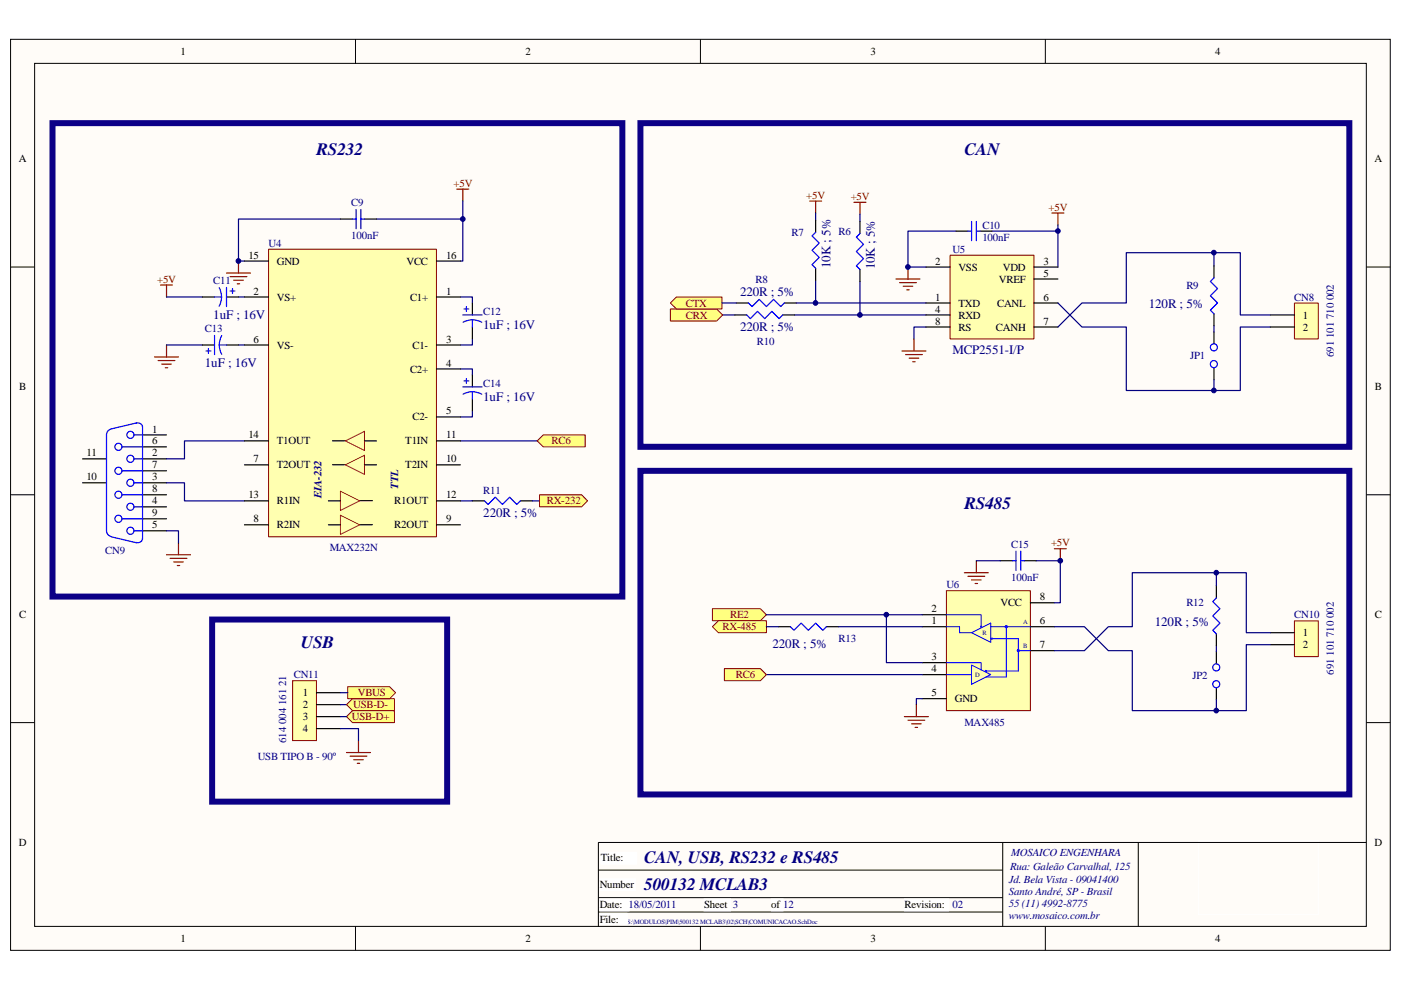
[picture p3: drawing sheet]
<svg xmlns="http://www.w3.org/2000/svg" width="297mm" height="210mm" viewBox="0 0 297 210" stroke-linecap="round" stroke-linejoin="round" font-family="sans-serif">
<path d="M2.3 8.4h292.5v193.2h-292.5z" fill="#fffcf8"/>
<path d="M2.2 8.3h292.6v193.3h-292.6z" fill="none" stroke="#000" stroke-width=".21"/>
<path d="M7.4 13.5h282.3v183h-282.3z" fill="#fffcf8"/>
<g fill="none" stroke="#000" stroke-width=".21">
<path d="M7.3 13.4h282.4v183.1h-282.4zM75.4 8.3v5.1M148.5 8.3v5.1M221.6 8.3v5.1M2.2 56.6h5.1M289.7 56.6h5.1M2.2 104.9h5.1M289.7 104.9h5.1M2.2 153.3h5.1M289.7 153.3h5.1M126.9 178.7h162.8M212.6 178.7v17.8"/>
<path d="M241.3 178.7v17.8M75.4 196.5v5.1M126.9 184.6h85.7M126.9 190.4h85.7M126.9 193.4h85.7M148.5 196.5v5.1M221.6 196.5v5.1"/>
</g>
<path d="M254.1 178.3h25.4v15.7h-25.4z" fill="none" stroke="#fff" stroke-width=".21"/>
<path d="M149.3 190.7h5.6v2.5h-5.6z" fill="#fff"/>
<path d="M149.3 190.7h5.6v2.5h-5.6z" fill="none" stroke="#fff" stroke-width=".21"/>
<path d="M163.6 190.7h2.4v2.5h-2.4z" fill="#fff"/>
<path d="M163.5 190.7h2.5v2.5h-2.5z" fill="none" stroke="#fff" stroke-width=".21"/>
<path d="M191.8 190.7h9.3v2.5h-9.3z" fill="#fff"/>
<path d="M191.8 190.7h9.3v2.5h-9.3z" fill="none" stroke="#fff" stroke-width=".21"/>
<g fill="none" stroke="#800000" stroke-width=".25">
<path d="M171.7 42.7h2.5M172.9 42.7v2.5M181.1 42.9h2.5M182.3 42.9v2.5M190 59.2h5M190.7 59.9h3.6M192.5 56.6v2.6M223 45.2h2.6M224.3 45.2v2.5M191.2 74.4h5.1M191.5 60.7h2M192 75.2h3.6"/>
<path d="M192.3 61.5h.5M192.8 76h2M193.5 76.7h.5M193.8 71.9v2.5"/>
</g>
<path d="M182.3 59.7v7.1h14M202.7 49h-10.2v7.6h3.8M210.3 49h14M224.3 47.7v8.9M257.4 53.6v2.8M196.3 69.4h-2.5v2.5M257.4 69.1v1.3" fill="none" stroke="#000080" stroke-width=".25"/>
<path d="M257.4 70.4v2.5M257.4 78v2.5" fill="none" stroke="#000" stroke-width=".25"/>
<g fill="none" stroke="#00f" stroke-width=".25">
<circle cx="257.4" cy="77.2" r=".75"/>
<circle cx="257.4" cy="73.7" r=".75"/>
</g>
<path d="M126.9 178.7v17.8" fill="none" stroke="#000" stroke-width=".21"/>
<path d="M127.4 180.8h7.6v2.5h-7.6z" fill="#fff"/>
<path d="M127.4 180.7h7.6v2.6h-7.6z" fill="none" stroke="#fff" stroke-width=".21"/>
<path d="M127.2 186.4h7.6v2.5h-7.6z" fill="#fff"/>
<path d="M127.1 186.4h7.7v2.5h-7.7z" fill="none" stroke="#fff" stroke-width=".21"/>
<path d="M127.2 193.7h5.8v2.3h-5.8z" fill="#fff"/>
<path d="M127.1 193.7h5.9v2.3h-5.9z" fill="none" stroke="#fff" stroke-width=".21"/>
<path d="M127.2 190.7h6.3v2.5h-6.3z" fill="#fff"/>
<path d="M127.1 190.7h6.4v2.5h-6.4z" fill="none" stroke="#fff" stroke-width=".21"/>
<path d="M172.9 45.2v1.5M182.3 45.4v1.6M153.2 66.8h2.6" fill="none" stroke="#000080" stroke-width=".25"/>
<g fill="#ffff80" stroke="#800000" stroke-width=".21">
<path d="M142.1 65.5h9.9l1.2 1.3-1.2 1.3h-9.9z" fill-rule="evenodd"/>
<path d="M142.1 64.3l1.3-1.3h9.7v2.5h-9.7z" fill-rule="evenodd"/>
</g>
<path d="M172.9 59.4v4.9h23.4M168.5 66.8h13.8M269.3 69.4h-6.3v13.4h-5.6" fill="none" stroke="#000080" stroke-width=".25"/>
<path d="M172.9 46.7v2.6M172.9 56.9v2.5M182.3 47v2.5M182.3 57.1v2.6M155.8 66.8h2.5M165.9 66.8h2.6" fill="none" stroke="#000" stroke-width=".25"/>
<path d="M172.9 49.3l-.7 .7 1.5 1.6-1.5 1.5 1.5 1.5-1.5 1.5 .7 .8M182.3 49.5l-.7 .8 1.5 1.5-1.5 1.5 1.5 1.6-1.5 1.5 .7 .7M158.3 66.8l.8 .8 1.5-1.6 1.5 1.6 1.6-1.6 1.5 1.6 .7-.8" fill="none" stroke="#00f" stroke-width=".25"/>
<path d="M201.5 54.1h17.7v17.8h-17.7z" fill="#ffffb0"/>
<path d="M201.4 54.1h17.8v17.8h-17.8z" fill="none" stroke="#800000" stroke-width=".21"/>
<g fill="none" stroke="#000" stroke-width=".25">
<path d="M196.3 56.6h5.1M202.7 49h2.5M207.8 49h2.5M219.2 56.6h5.1M219.2 59.2h5.1M257.4 56.4v2.5M156.1 64.3h2.6M166.3 64.3h2.5M196.3 64.3h5.1M196.3 66.8h5.1M196.3 69.4h5.1M219.2 64.3h5.1"/>
<path d="M219.2 69.4h5.1M257.4 66.5v2.6"/>
</g>
<path d="M205.2 49h.8M206 47v4.1M207 49h.8M207 47v4.1M257.4 58.9l-.8 .8 1.5 1.5-1.5 1.5 1.5 1.6-1.5 1.5 .8 .7M158.7 64.3l.7 .7 1.6-1.5 1.5 1.5 1.5-1.5 1.5 1.5 .8-.7" fill="none" stroke="#00f" stroke-width=".25"/>
<path d="M153.1 64.3h3M168.8 64.3h4.1" fill="none" stroke="#000080" stroke-width=".25"/>
<path d="M274.5 64.3h5v7.6h-5z" fill="#ffffb0"/>
<path d="M274.4 64.3h5.1v7.6h-5.1z" fill="none" stroke="#800000" stroke-width=".21"/>
<path d="M269.3 66.8h5.1M269.3 69.4h5.1" fill="none" stroke="#000" stroke-width=".25"/>
<path d="M135.8 26.1h150.3v68.7h-150.3z" fill="none" stroke="#0c0087" stroke-width="1.3"/>
<path d="M62.1 144.4h5v12.7h-5z" fill="#ffffb0"/>
<path d="M62 144.4h5.1v12.7h-5.1z" fill="none" stroke="#800000" stroke-width=".21"/>
<path d="M67.1 146.9h5.1M67.1 149.5h5.1M67.1 152h5.1M67.1 154.5h5.1" fill="none" stroke="#000" stroke-width=".25"/>
<path d="M73.5 152l1.2-1.3h8.9v2.6h-8.9z" fill-rule="evenodd" fill="#ffff80" stroke="#800000" stroke-width=".21"/>
<path d="M72.2 149.5h1.3" fill="none" stroke="#000080" stroke-width=".25"/>
<path d="M73.5 149.5l1.2-1.3h8.9v2.5h-8.9z" fill-rule="evenodd" fill="#ffff80" stroke="#800000" stroke-width=".21"/>
<path d="M72.2 154.5h3.8v2.6M72.2 152h1.3" fill="none" stroke="#000080" stroke-width=".25"/>
<path d="M73.5 159.6h5M76 157.1v2.5M74.2 160.4h3.6M75 161.1h2M75.8 161.9h.5" fill="none" stroke="#800000" stroke-width=".25"/>
<path d="M73.7 145.6h8.9l1.3 1.3-1.3 1.3h-8.9z" fill-rule="evenodd" fill="#ffff80" stroke="#800000" stroke-width=".21"/>
<path d="M72.2 146.9h1.5" fill="none" stroke="#000080" stroke-width=".25"/>
<path d="M45 131.4h49.8v38.6h-49.8z" fill="none" stroke="#0c0087" stroke-width="1.3"/>
<path d="M200.7 125.3h17.8v25.4h-17.8z" fill="#ffffb0"/>
<path d="M200.7 125.3h17.8v25.4h-17.8z" fill="none" stroke="#800000" stroke-width=".21"/>
<path d="M212.1 118.9h2.5M217.2 118.9h2.5M195.6 130.4h5.1M195.6 132.9h5.1M218.5 127.8h5M218.5 132.9h5M218.5 138h5M195.6 140.5h5.1M195.6 143.1h5.1M195.6 148.2h5.1" fill="none" stroke="#000" stroke-width=".25"/>
<g fill="none" stroke="#00f" stroke-width=".21">
<path d="M200.7 132.9h2.8v1.3h2.5M200.7 130.4h7.3v2.3M206 134.2l4.1-2v4zM207.9 132.8h.2v.2h-.2zM210.1 132.9h8.4M210.2 135.4h.2v.2h-.2zM210.6 135.5h5.3v6.8h-6.6M213.4 132.9v10.7h-4.4M215.9 138h2.6M200.7 140.5h7.3v1.6M200.7 143.1h5.3M206 141.1l4.1 2-4.1 2z"/>
<path d="M208.9 142.2h.2v.2h-.2z"/>
</g>
<g fill="#00f" stroke="#00f" stroke-width=".21">
<path d="M213.2 132.7h.3v.4h-.3z" fill-rule="evenodd"/>
<path d="M215.7 137.8h.4v.4h-.4z" fill-rule="evenodd"/>
</g>
<path d="M195.6 130.4h-7.7v10.1h7.7M195.6 148.2h-1.3v1.3" fill="none" stroke="#000080" stroke-width=".25"/>
<path d="M207 118.9v2.6M223.5 116.4h2.6M224.8 116.4v2.5M204.5 121.5h5M205.2 122.2h3.6M206 123h2M206.8 123.8h.5M191.7 152h5.1M192.5 152.8h3.6M193.3 153.5h2M194 154.3h.5M194.3 149.5v2.5" fill="none" stroke="#800000" stroke-width=".25"/>
<path d="M214.6 118.9h.8M215.4 116.9v4.1M216.4 118.9h.8M216.4 116.9v4.1" fill="none" stroke="#00f" stroke-width=".25"/>
<path d="M151 129.1h10.2l1.3 1.3-1.3 1.3h-10.2z" fill-rule="evenodd" fill="#ffff80" stroke="#800000" stroke-width=".21"/>
<path d="M162.5 130.4h25.4" fill="none" stroke="#000080" stroke-width=".25"/>
<path d="M165 132.9h2.6M175.2 132.9h2.6" fill="none" stroke="#000" stroke-width=".25"/>
<path d="M167.6 132.9l.7 .8 1.6-1.5 1.5 1.5 1.5-1.5 1.6 1.5 .7-.8" fill="none" stroke="#00f" stroke-width=".25"/>
<path d="M151 132.9l1.3-1.2h10.2v2.5h-10.2z" fill-rule="evenodd" fill="#ffff80" stroke="#800000" stroke-width=".21"/>
<path d="M162.5 132.9h2.5M162.5 143.1h33.1" fill="none" stroke="#000080" stroke-width=".25"/>
<path d="M153.6 141.8h7.6l1.3 1.3-1.3 1.3h-7.6z" fill-rule="evenodd" fill="#ffff80" stroke="#800000" stroke-width=".21"/>
<path d="M177.8 132.9h17.8" fill="none" stroke="#000080" stroke-width=".25"/>
<path d="M274.5 131.7h5v7.6h-5z" fill="#ffffb0"/>
<path d="M274.4 131.7h5.1v7.6h-5.1z" fill="none" stroke="#800000" stroke-width=".21"/>
<g fill="none" stroke="#000" stroke-width=".25">
<path d="M100.2 64.3v2.5M100.2 69.4v2.5M100.2 79.5v2.6M17.5 97.3h5.1M30.2 92.2h5.1M30.2 97.3h5.1M30.2 94.8h5.1M30.2 99.9h5.1M100.2 84.6v2.6M17.5 102.4h5.1M30.2 102.4h5.1M30.2 107.5h5.1"/>
<path d="M30.2 112.6h5.1M30.2 104.9h5.1M30.2 110h5.1M100.2 106.2h2.5M110.3 106.2h2.6M257.9 124.3v2.5M257.9 134.5v2.5M257.9 138.3v2.5M269.3 134.2h5.1M269.3 136.7h5.1M257.9 145.9v2.5"/>
</g>
<g fill="none" stroke="#00f" stroke-width=".25">
<path d="M98.1 66.8h4.1M98.4 65.5h1M98.9 65v1M100.2 67.8l-1.3 .2-.7 .3M100.2 67.8v1.6M100.2 67.8l1.2 .2 .7 .3M23.5 91a1.24 1.24 0 0 0-.9 1.2v20.4a1.26 1.26 0 0 0 .9 1.2M25.9 94.8h4.3M25.9 99.9h4.3M28.4 97.3h1.8M28.4 92.2h1.8M28.8 89.7a.97 .97 0 0 1 1.4 .8"/>
<path d="M28.9 89.7l-5.3 1.3M30.2 90.5v23.9M98.1 82.1h4.1M98.4 80.8h1M98.9 80.3v1M100.2 83.1l-.9 .1-1.1 .4M100.2 83.1v1.5M100.2 83.1l1.2 .2 .7 .3M23.6 113.9l5.3 1.2M25.9 104.9h4.3M25.9 110h4.3M28.4 102.4h1.8"/>
<path d="M28.4 107.5h1.8M28.4 112.6h1.8M30.2 114.3a.94 .94 0 0 1-1.4 .7M102.7 106.2l.8 .8 1.5-1.5 1.5 1.5 1.6-1.5 1.5 1.5 .7-.8M257.9 126.8l-.8 .8 1.6 1.5-1.6 1.5 1.6 1.6-1.6 1.5 .8 .8"/>
<circle cx="25.1" cy="99.9" r=".75"/>
<circle cx="25.1" cy="94.8" r=".75"/>
<circle cx="27.7" cy="97.3" r=".75"/>
<circle cx="27.7" cy="92.2" r=".75"/>
<circle cx="25.1" cy="104.9" r=".75"/>
<circle cx="25.1" cy="110" r=".75"/>
<circle cx="27.7" cy="102.4" r=".75"/>
<circle cx="27.7" cy="112.6" r=".75"/>
<circle cx="27.7" cy="107.5" r=".75"/>
<circle cx="257.9" cy="141.5" r=".75"/>
<circle cx="257.9" cy="145.1" r=".74"/>
</g>
<g fill="none" stroke="#000080" stroke-width=".25">
<path d="M72.2 46.5h-21.6v8.9h1.2M79.8 46.5h18.3M98.1 42.7v12.7h-.5M35.3 63h7.6M35.3 73.2h7.6M50.6 63h1.2M50.6 73.2h1.2M97.6 63h2.6v1.3M97.6 78.3h2.6v1.2M100.2 71.9v1.3h-2.6M97.6 93.5h16.3M100.2 87.2v1.2h-2.6"/>
<path d="M97.6 106.2h2.6M112.9 106.2h1.5M207 118.9h5.1M219.7 118.9h5.1v8.9h-1.3M257.9 137v1.3M257.9 121.5h6.3v12.7h5.1M269.3 136.7h-5.1v14h-6.3"/>
</g>
<path d="M135.8 99.9h150.3v68.6h-150.3z" fill="none" stroke="#0c0087" stroke-width="1.3"/>
<g fill="none" stroke="#800000" stroke-width=".25">
<path d="M48 57.9h5.1M48.8 58.7h3.5M49.5 59.4h2.1M50.6 55.4v2.5M96.9 40.1h2.5M98.1 40.1v2.6M32.8 75.7h5M33.5 76.5h3.6M34 60.5h2.6M34.3 77.2h2M35 78h.6M35.3 60.5v2.5"/>
<path d="M35.3 73.2v2.5M50.3 60.2h.5"/>
</g>
<g fill="#ffff80" stroke="#800000" stroke-width=".21">
<path d="M113.9 93.5l1.3-1.3h8.9v2.6h-8.9z" fill-rule="evenodd"/>
<path d="M114.4 104.9h8.9l1.3 1.3-1.3 1.3h-8.9z" fill-rule="evenodd"/>
</g>
<path d="M72.2 46.5h2.5M77.3 46.5h2.5M42.9 73.2h2.6M42.9 63h2.6M48 73.2h2.6M48 63h2.6" fill="none" stroke="#000" stroke-width=".25"/>
<g fill="none" stroke="#00f" stroke-width=".25">
<path d="M74.7 46.5h.8M75.5 44.4v4.1M76.5 44.4v4.1M76.5 46.5h.8M43.7 74.4h1M44.2 73.9v1.1M45.5 63h1.5M45.5 71.1v4.1M46.5 61l.4 1.2 .1 .8-.2 1.2-.3 .8M46.5 73.2l.2 1.2 .3 .7M46.5 73.2h1.5M47 71.2l-.4 1.1-.1 .9"/>
<path d="M48 61v4M48.8 61.7h1M49.3 61.2v1"/>
</g>
<path d="M51.8 93.5h-12.7v3.8h-3.8M35.3 112.6h2.5v2.5M35.3 102.4h3.8v3.8h12.7" fill="none" stroke="#000080" stroke-width=".25"/>
<path d="M35.3 117.7h5.1M36.1 118.4h3.5M36.8 119.2h2.1M37.6 120h.5M37.8 115.1v2.6" fill="none" stroke="#800000" stroke-width=".25"/>
<path d="M57 52.9h35.5v61h-35.5z" fill="#ffffb0"/>
<path d="M56.9 52.9h35.6v61h-35.6z" fill="none" stroke="#800000" stroke-width=".21"/>
<g fill="none" stroke="#000" stroke-width=".25">
<path d="M51.8 55.4h5.1M92.5 55.4h5.1M51.8 63h5.1M51.8 73.2h5.1M92.5 63h5.1M92.5 73.2h5.1M92.5 78.3h5.1M51.8 98.6h5.1M51.8 93.5h5.1M70.5 98.6h2.5M70.5 93.5h2.5M77.3 98.6h2.5"/>
<path d="M77.3 93.5h2.5M92.5 88.4h5.1M92.5 98.6h5.1M92.5 93.5h5.1M51.8 111.3h5.1M51.8 106.2h5.1M69.6 111.3h2.6M69.6 106.2h2.6M76.4 111.3h2.5M76.4 106.2h2.5M92.5 111.3h5.1M92.5 106.2h5.1"/>
</g>
<path d="M73.2 93.5l4.1-2v4zM73.2 98.6l4.1-2v4zM72.2 104.2l4.1 2-4.1 2.1zM72.2 109.3l4.1 2-4.1 2z" fill="none" stroke="#f00" stroke-width=".21"/>
<path d="M11.1 26.1h120.8v100.4h-120.8z" fill="none" stroke="#0c0087" stroke-width="1.3"/>
<path d="M224.3 64.3l5.1 5.1h9.4v13.4h18.6v-2.3M269.3 66.8h-6.3v-13.2h-24.2v10.7h-9.4l-5.1 5.1M223.5 132.9h6.4l5.1 5.1h5.1v12.7h17.8v-2.3M257.9 124.3v-2.8h-17.8v11.4h-5.1l-5.1 5.1h-6.4" fill="none" stroke="#000080" stroke-width=".25"/>
<g fill="#000080" stroke="#000080" stroke-width=".21">
<circle cx="50.6" cy="55.4" r=".5"/>
<circle cx="98.1" cy="46.5" r=".49"/>
<circle cx="172.9" cy="64.3" r=".49"/>
<circle cx="182.3" cy="66.8" r=".49"/>
<circle cx="187.9" cy="130.4" r=".49"/>
<circle cx="192.5" cy="56.6" r=".5"/>
<circle cx="224.3" cy="49" r=".49"/>
<circle cx="224.8" cy="118.9" r=".49"/>
<circle cx="257.4" cy="82.8" r=".49"/>
<circle cx="257.4" cy="53.6" r=".49"/>
<circle cx="257.9" cy="150.7" r=".49"/>
<circle cx="257.9" cy="121.5" r=".49"/>
</g>
<g font-size="3.7" fill="#000080">
<text x="67.1" y="33">RS232</text>
<text x="204.5" y="33">CAN</text>
<text x="204.5" y="108">RS485</text>
<text x="63.8" y="137.5">USB</text>
<text x="136.6" y="183">CAN, USB, RS232 e RS485</text>
<text x="136.6" y="188.8">500132 MCLAB3</text>
</g>
<g font-size="2.8" fill="#000080">
<text x="176.1" y="56.9" transform="rotate(-90 176.1 56.9)">10K ; 5%</text>
<text x="185.5" y="57.1" transform="rotate(-90 185.5 57.1)">10K ; 5%</text>
<text x="156.9" y="62.9">220R ; 5%</text>
<text x="243.6" y="65.4">120R ; 5%</text>
<text x="45.2" y="67.7">1uF ; 16V</text>
<text x="102.5" y="69.8">1uF ; 16V</text>
<text x="156.9" y="70.2">220R ; 5%</text>
<text x="43.5" y="77.9">1uF ; 16V</text>
<text x="201.9" y="75.1">MCP2551-I/P</text>
<text x="102.5" y="85">1uF ; 16V</text>
<text x="102.5" y="109.6">220R ; 5%</text>
<text x="163.8" y="137.4">220R ; 5%</text>
<text x="244.9" y="132.8">120R ; 5%</text>
</g>
<g font-size="2.3">
<text x="38.3" y="11.6">1</text>
<text x="111.4" y="11.6">2</text>
<text x="184.5" y="11.6">3</text>
<text x="257.7" y="11.6">4</text>
<text x="4" y="34.5">A</text>
<text x="291.4" y="34.5">A</text>
<text x="52.7" y="54.9">15</text>
<text x="58.7" y="56.1">GND</text>
<text x="86.2" y="56.1">VCC</text>
<text x="94.6" y="54.9">16</text>
<text x="198.3" y="56.1">2</text>
<text x="203.2" y="57.4">VSS</text>
<text x="211.8" y="59.9">VREF</text>
<text x="212.6" y="57.4">VDD</text>
<text x="221.3" y="56.1">3</text>
<text x="221.3" y="58.7">5</text>
<text x="53.8" y="62.5">2</text>
<text x="58.7" y="63.8">VS+</text>
<text x="86.9" y="63.8">C1+</text>
<text x="94.6" y="62.5">1</text>
<text x="198.3" y="63.8">1</text>
<text x="203.2" y="65">TXD</text>
<text x="211.4" y="65">CANL</text>
<text x="221.3" y="63.8">6</text>
<text x="198.3" y="66.3">4</text>
<text x="198.3" y="68.8">8</text>
<text x="203.2" y="67.6">RXD</text>
<text x="203.2" y="70.1">RS</text>
<text x="211.1" y="70.1">CANH</text>
<text x="221.3" y="68.8">7</text>
<text x="276.2" y="67.6">1</text>
<text x="276.2" y="70.1">2</text>
<text x="53.8" y="72.7">6</text>
<text x="58.7" y="73.9">VS-</text>
<text x="87.4" y="73.9">C1-</text>
<text x="94.6" y="72.7">3</text>
<text x="94.6" y="77.7">4</text>
<text x="4" y="82.8">B</text>
<text x="86.9" y="79">C2+</text>
<text x="291.5" y="82.8">B</text>
<text x="87.4" y="89.2">C2-</text>
<text x="94.6" y="87.9">5</text>
<text x="32.3" y="91.7">1</text>
<text x="32.3" y="94.3">6</text>
<text x="52.7" y="93">14</text>
<text x="58.7" y="94.3">T1OUT</text>
<text x="85.9" y="94.3">T1IN</text>
<text x="94.6" y="93">11</text>
<text x="18.3" y="96.8">11</text>
<text x="18.3" y="101.9">10</text>
<text x="32.3" y="96.8">2</text>
<text x="32.3" y="101.9">3</text>
<text x="32.3" y="99.4">7</text>
<text x="53.8" y="98.1">7</text>
<text x="58.7" y="99.4">T2OUT</text>
<text x="85.9" y="99.4">T2IN</text>
<text x="94.6" y="98.1">10</text>
<text x="32.3" y="107">4</text>
<text x="32.3" y="104.4">8</text>
<text x="52.7" y="105.7">13</text>
<text x="58.7" y="107">R1IN</text>
<text x="83.6" y="107">R1OUT</text>
<text x="94.6" y="105.7">12</text>
<text x="32.3" y="112.1">5</text>
<text x="32.3" y="109.5">9</text>
<text x="53.8" y="110.8">8</text>
<text x="58.7" y="112.1">R2IN</text>
<text x="83.6" y="112.1">R2OUT</text>
<text x="94.6" y="110.8">9</text>
<text x="4" y="131.1">C</text>
<text x="197.5" y="129.9">2</text>
<text x="212.1" y="128.6">VCC</text>
<text x="220.5" y="127.3">8</text>
<text x="291.5" y="131.1">C</text>
<text x="197.5" y="132.4">1</text>
<text x="220.5" y="132.4">6</text>
<text x="220.5" y="137.5">7</text>
<text x="276.2" y="135">1</text>
<text x="276.2" y="137.5">2</text>
<text x="197.5" y="140">3</text>
<text x="197.5" y="142.6">4</text>
<text x="64.2" y="147.7">1</text>
<text x="197.5" y="147.7">5</text>
<text x="202.4" y="148.9">GND</text>
<text x="64.2" y="150.2">2</text>
<text x="64.2" y="152.8">3</text>
<text x="64.2" y="155.3">4</text>
<text x="4" y="179.4">D</text>
<text x="291.4" y="179.4">D</text>
<text x="127.4" y="182.7">Title:</text>
<text x="127.1" y="188.3">Number</text>
<text x="127.1" y="195.7">File:</text>
<text x="127.1" y="192.6">Date: 18/05/2011</text>
<text x="149.3" y="192.6">Sheet</text>
<text x="163.5" y="192.6">of</text>
<text x="191.7" y="192.6">Revision:</text>
<text x="38.3" y="199.8">1</text>
<text x="111.4" y="199.8">2</text>
<text x="184.5" y="199.8">3</text>
<text x="257.7" y="199.8">4</text>
</g>
<g font-size="2.3" fill="#800000">
<text x="96.2" y="39.6">+5V</text>
<text x="170.9" y="42.1">+5V</text>
<text x="180.4" y="42.4">+5V</text>
<text x="222.3" y="44.7">+5V</text>
<text x="33.3" y="59.9">+5V</text>
<text x="145.4" y="65">CTX</text>
<text x="145.4" y="67.6">CRX</text>
<text x="117" y="94.3">RC6</text>
<text x="115.9" y="107">RX-232</text>
<text x="222.8" y="115.9">+5V</text>
<text x="154.8" y="131.1">RE2</text>
<text x="153.2" y="133.7">RX-485</text>
<text x="156" y="143.8">RC6</text>
<text x="75.9" y="147.7">VBUS</text>
<text x="74.6" y="152.8">USB-D+</text>
<text x="74.9" y="150.2">USB-D-</text>
</g>
<g font-size="2.3" fill="#000080">
<text x="74.5" y="43.7">C9</text>
<text x="56.9" y="52.3">U4</text>
<text x="74.5" y="50.8">100nF</text>
<text x="167.8" y="50">R7</text>
<text x="177.8" y="49.8">R6</text>
<text x="201.9" y="53.6">U5</text>
<text x="208.3" y="51">100nF</text>
<text x="208.3" y="48.5">C10</text>
<text x="160.2" y="59.9">R8</text>
<text x="45.2" y="60.2">C11</text>
<text x="251.5" y="61.2">R9</text>
<text x="274.4" y="63.8">CN8</text>
<text x="43.5" y="70.4">C13</text>
<text x="102.5" y="66.8">C12</text>
<text x="160.5" y="73.2">R10</text>
<text x="252.3" y="76.2">JP1</text>
<text x="282.8" y="75.7" transform="rotate(-90 282.8 75.7)">691 101 710 002</text>
<text x="102.5" y="82.1">C14</text>
<text x="68.2" y="105.7" transform="rotate(-90 68.2 105.7)">EIA-232</text>
<text x="84.4" y="103.7" transform="rotate(-90 84.4 103.7)">TTL</text>
<text x="102.5" y="104.7">R11</text>
<text x="22.3" y="117.4">CN9</text>
<text x="69.9" y="116.9">MAX232N</text>
<text x="214.4" y="116.1">C15</text>
<text x="200.7" y="124.8">U6</text>
<text x="214.4" y="123.3">100nF</text>
<text x="251.5" y="128.6">R12</text>
<text x="274.4" y="131.1">CN10</text>
<text x="177.8" y="136.2">R13</text>
<text x="62.3" y="143.8">CN11</text>
<text x="282.8" y="143.1" transform="rotate(-90 282.8 143.1)">691 101 710 002</text>
<text x="252.8" y="144.1">JP2</text>
<text x="204.5" y="154">MAX485</text>
<text x="54.6" y="161.1">USB TIPO B - 90º</text>
<text x="60.7" y="157.6" transform="rotate(-90 60.7 157.6)">614 004 161 21</text>
<text x="214.1" y="184.5">Rua: Galeão Carvalhal, 125</text>
<text x="214.4" y="181.5">MOSAICO ENGENHARA</text>
<text x="213.9" y="187.3">Jd. Bela Vista - 09041400</text>
<text x="213.9" y="189.9">Santo André, SP - Brasil</text>
<text x="155.4" y="192.7">3</text>
<text x="166.1" y="192.7">12</text>
<text x="201.9" y="192.7">02</text>
<text x="213.9" y="192.4">55 (11) 4992-8775</text>
<text x="213.9" y="195">www.mosaico.com.br</text>
</g>
<g font-size="1.4" fill="#000080">
<text x="208.3" y="134.7">R</text>
<text x="216.9" y="132.4">A</text>
<text x="216.9" y="137.5">B</text>
<text x="206.8" y="143.6">D</text>
<text x="133" y="195.9">S:\MODULOS\PIM\500132 MCLAB3\02\SCH\COMUNICACAO.SchDoc</text>
</g>
</svg>
